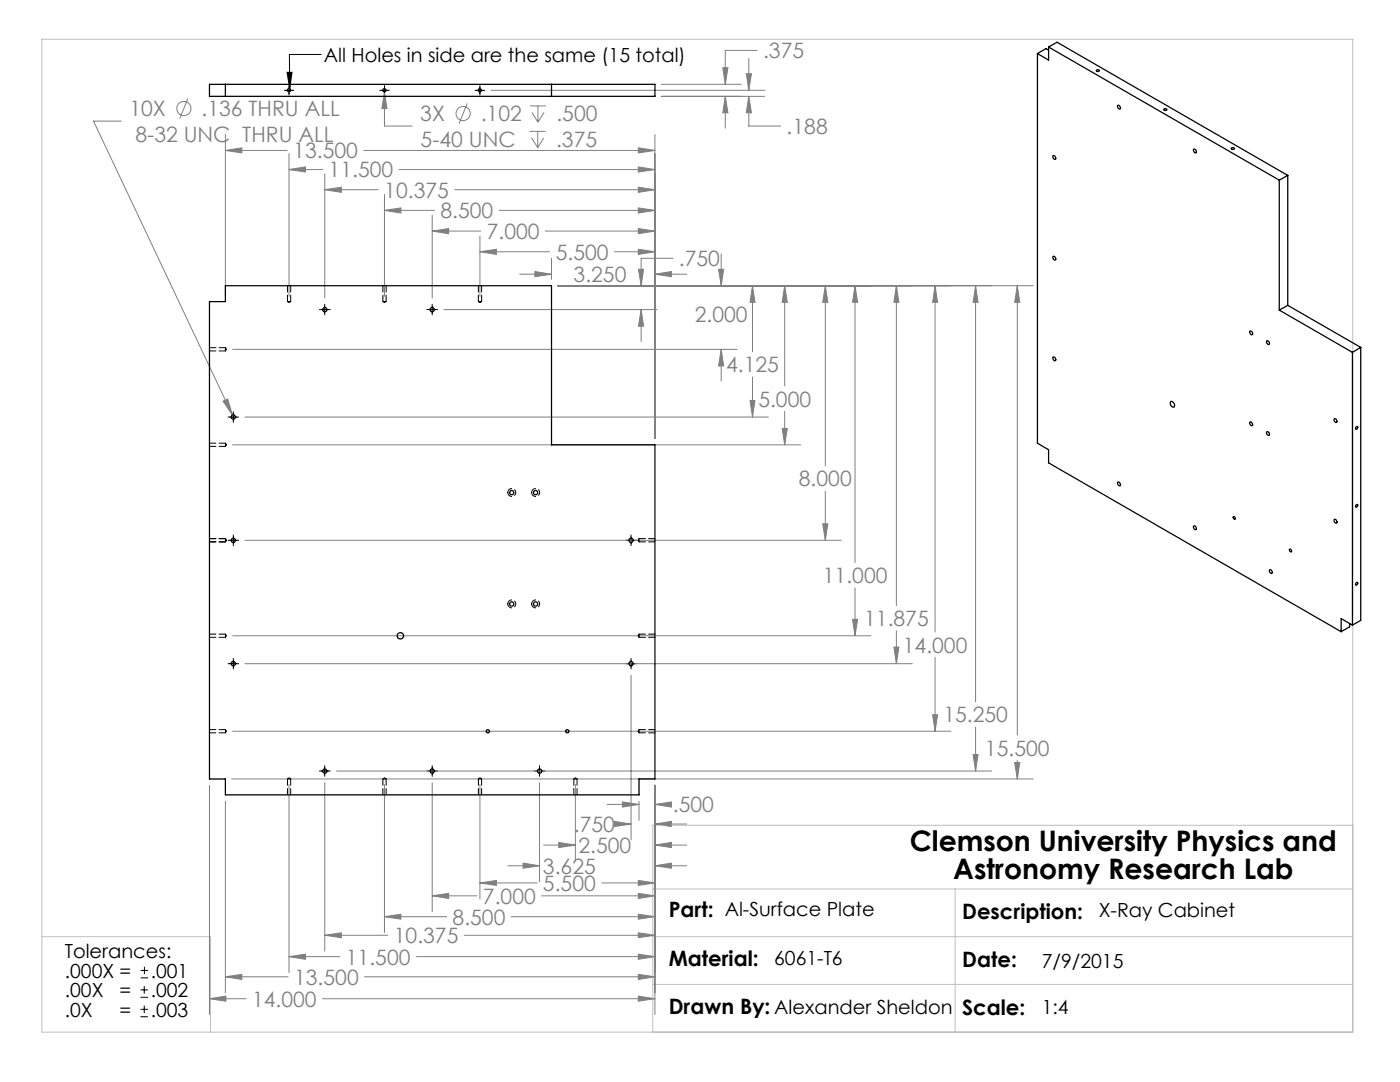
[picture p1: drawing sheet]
<svg xmlns="http://www.w3.org/2000/svg" width="279mm" height="216mm" viewBox="0 0 279 216" stroke-linecap="round" stroke-linejoin="round" font-family="sans-serif">
<g fill="none" stroke="#808080" stroke-width=".2">
<path d="M37.5 19.6l-1.6 4.1M76.7 18.3l.5 3.4h-1zM76.7 18.3v6.9h5.6M98 18h54.6M132 16.8h15.9M132 19.2h20.6M144.3 13.5h1l-.6 3.3zM144.7 19.2l.6 3.3h-1zM144.7 19.2v6.4M148.9 14.7h1.1l-.6 3.3zM149.4 19.2l.6 3.3h-1.1zM149.4 19.2v6h6.4"/>
<path d="M149.4 11.7v6.3M151.1 10.1h-6.4v6.7M24.2 24.2h-5.5l27.7 58.6M45 30l3.3-.5v1zM45 26.8v32.1M45 30h12.3M57.7 33.8l3.3-.5v1zM57.7 30.7v28.4M57.7 33.8h6.7M64.8 37.9l3.3-.5v1zM64.8 34.7v24.7M64.8 37.9h10.7"/>
<path d="M72.6 30h58.1M76.7 38.8v20.3M79.7 33.8h51M90.7 37.9h40M93.2 20.6l-1.6 4.1M105.7 26.2h3.2M105.8 21.1h3.2M106.1 27.5l1.2 2M106.2 22.4l1.2 2M107.3 26.2v3.3M107.4 21.1v3.3M108.5 27.5l-1.2 2"/>
<path d="M108.6 22.4l-1.2 2M127.4 37.4l3.3 .5-3.3 .5zM127.4 33.3l3.3 .5-3.3 .5zM127.4 29.5l3.3 .5-3.3 .5zM130.7 26.8v60.7M76.7 42l3.3-.5v1zM76.7 42h10M86.3 46.1l3.2-.5v1zM86.3 42.9v16.5M86.3 46.1h9.7M95.8 50.2l3.3-.5v1.1zM95.8 47.1v12"/>
<path d="M95.8 50.2h13.9M99.6 42h31.1M103.7 54.7h6.4M106.8 54.2l3.3 .5-3.3 .5zM108.8 46.1h21.9M110.1 51.5v4.2M111.3 57h94.9M122.6 50.2h8.1M127.4 49.7l3.3 .5-3.3 .6zM127.4 45.6l3.3 .5-3.3 .5zM127.4 41.5l3.3 .5-3.3 .5zM127.4 53.7h1l-.4 3.3z"/>
<path d="M130.7 54.7l3.3-.5v1zM130.7 54.7h6.4M134.3 51.5h-6.3v5.5M143.4 53.7h1l-.5 3.3zM143.9 50.7v6.3M150.2 57l.5 3.3h-1zM150.2 57v13.2M156.6 57l.5 3.3h-1zM156.6 57v20M164.7 57l.5 3.3h-1zM164.7 57v36M170.6 57l.6 3.3h-1.1z"/>
<path d="M170.6 57v55.3M178.9 57l.5 3.3h-1zM178.9 57v63.8M186.6 57l.5 3.3h-1zM186.6 57v69.1M194.7 57l.5 3.3h-1zM194.7 57v83.1M203 57l.5 3.3h-1zM203 57v89.7M46.4 69.7h100.7M88.6 61.8h42.5M128 61.8l.4 3.3h-1z"/>
<path d="M128 61.8v6.3M143.9 69.7l.5 3.3h-1zM143.9 69.7v6.4M149.7 79.9h1l-.5 3.3zM150.2 75.2v8M44.5 80l.9-.4 1 3.2zM46.4 88.8h113.4M48.9 83.2h104.5M156.1 85.5h1l-.5 3.3zM156.6 82.1v6.7M164.7 98v9.8M48.9 107.8h119"/>
<path d="M164.2 104.5h1l-.5 3.3zM170.6 117.3v9.6M46.4 126.9h127.4M48.9 132.4h133.2M125.9 134.8v32.8M170.1 123.6h1.1l-.6 3.3zM178.4 129.1h1l-.5 3.3zM178.9 125.9v6.5M186.6 131.2v14.7M41.8 156.7v45.8M45 159.9v38.2M46.2 155.4h160"/>
<path d="M46.4 145.9h143.4M57.7 156.5v37.6M64.8 156.2v33.6M67.2 153.8h130.7M76.7 156.5v29.6M86.3 156.2v25.7M95.8 156.5v22.9M107.7 156.2v19.7M114.8 156.5v15.3M127.5 159.9v3.8M130.7 156.7v45.8M186.1 142.6h1l-.5 3.3z"/>
<path d="M194.2 150.6h1l-.5 3.2zM194.7 145.1v8.7M202.5 152.2h1l-.5 3.2zM203 151.7v3.7M86.3 178.8l3.2-.5v1zM86.3 178.8h8.9M95.8 176.2l3.3-.5v1zM95.8 176.2h11.4M101.3 172.8h6.4M104.4 172.2l3.3 .6-3.3 .4zM108.1 178.8h22.6M108.5 168.6h6.3"/>
<path d="M111.5 168.1l3.3 .5-3.3 .5zM120.1 176.2h10.6M121.2 160.5h6.3M122.6 163.9l3.3 .5-3.3 .5zM123.9 164.4h2M124.2 160l3.3 .5-3.3 .5zM127.4 175.7l3.3 .5-3.3 .5zM127.4 178.3l3.3 .5-3.3 .5zM130.7 160.5l3.3-.5v1zM130.7 168.6l3.3-.5v1zM130.7 172.8l3.3-.6v1zM130.7 164.4l3.3-.5v1z"/>
<path d="M130.7 160.5h2.4M130.7 168.6h6.4M130.7 172.8h6.4M130.7 164.4h6.4M41.8 199.3l3.3-.5v1zM41.8 199.3h7.3M45 194.9l3.3-.5v1zM45 194.9h12.5M57.7 190.9l3.3-.5v1zM57.7 190.9h10.1M64.3 199.3h66.4M64.8 186.6l3.3-.5v1z"/>
<path d="M64.8 186.6h12.6M72.7 194.9h58M76.7 182.9l3.3-.5v1zM76.7 182.9h12.4M83.1 190.9h47.6M92.6 186.6h38.1M102 182.9h28.7M127.4 182.4l3.3 .5-3.3 .5zM127.4 186.1l3.3 .5-3.3 .5zM127.4 190.4l3.3 .5-3.3 .5zM127.4 194.4l3.3 .5-3.3 .5zM127.4 198.8l3.3 .5-3.3 .5z"/>
<circle cx="36.7" cy="21.7" r="1.42"/>
<circle cx="92.4" cy="22.7" r="1.41"/>
</g>
<g fill="none" stroke="#000" stroke-width=".2">
<path d="M56.7 18h1.9M57.3 14.4h1l-.5 3.3zM57.7 17.1v1.9M64.1 10.9h-6.4l.1 6.8M75.8 18h1.9M76.7 17.1v1.9M94.8 18h1.9M95.8 17.1v1.9M63.7 61.8h2.2M64.8 60.7v2.1M85.2 61.8h2.1M86.3 60.7v2.1"/>
<path d="M45.5 83.2h2.1M46.6 82.2v2.1M45.5 107.8h2.1M46.6 106.8v2.1M124.9 107.8h2.1M125.9 106.8v2.1M45.5 132.4h2.1M46.6 131.4v2.1M124.9 132.4h2.1M125.9 131.4v2.1M63.7 153.8h2.2M64.8 152.8v2.1"/>
<path d="M85.2 153.8h2.1M86.3 152.8v2.1M106.6 153.8h2.2M107.7 152.8v2.1M28 199h1.5M28 197.5h1.5M28.1 195.1h1.5M28.1 193.6h1.5M28.8 196.8v1.5M28.8 192.9v1.5M28 202.9h1.5M28 201.4h1.5"/>
<path d="M28.8 200.7v1.4"/>
</g>
<path d="M8.4 7.8h261.6v198.2h-261.6zM130.3 177.4h139.7M190.6 177.4v28.6M270 164.7h-139.7v41.3M8.4 186.9h33.6v19.1M130.3 186.9h139.7M130.3 196.4h139.7" fill="none" stroke="#c0c0c0" stroke-width=".2"/>
<path d="M57.3 14.4h1l-.5 3.3z" fill="#000"/>
<path d="M130.7 160.5l3.3-.5v1zM124.2 160l3.3 .5-3.3 .5zM130.7 168.6l3.3-.5v1zM111.5 168.1l3.3 .5-3.3 .5zM130.7 172.8l3.3-.6v1zM104.4 172.2l3.3 .6-3.3 .4zM127.4 175.7l3.3 .5-3.3 .5zM95.8 176.2l3.3-.5v1zM127.4 178.3l3.3 .5-3.3 .5zM86.3 178.8l3.2-.5v1zM127.4 182.4l3.3 .5-3.3 .5zM76.7 182.9l3.3-.5v1zM127.4 186.1l3.3 .5-3.3 .5zM64.8 186.6l3.3-.5v1zM127.4 190.4l3.3 .5-3.3 .5zM57.7 190.9l3.3-.5v1zM127.4 194.4l3.3 .5-3.3 .5zM45 194.9l3.3-.5v1zM41.8 199.3l3.3-.5v1zM127.4 198.8l3.3 .5-3.3 .5zM130.7 54.7l3.3-.5v1zM106.8 54.2l3.3 .5-3.3 .5zM127.4 49.7l3.3 .5-3.3 .6zM95.8 50.2l3.3-.5v1.1zM127.4 45.6l3.3 .5-3.3 .5zM86.3 46.1l3.2-.5v1zM127.4 41.5l3.3 .5-3.3 .5zM76.7 42l3.3-.5v1zM127.4 37.4l3.3 .5-3.3 .5zM64.8 37.9l3.3-.5v1zM57.7 33.8l3.3-.5v1zM127.4 33.3l3.3 .5-3.3 .5zM127.4 29.5l3.3 .5-3.3 .5zM45 30l3.3-.5v1zM122.6 163.9l3.3 .5-3.3 .5zM130.7 164.4l3.3-.5v1zM127.4 53.7h1l-.4 3.3zM128 61.8l.4 3.3h-1zM143.4 53.7h1l-.5 3.3zM143.9 69.7l.5 3.3h-1zM150.2 57l.5 3.3h-1zM149.7 79.9h1l-.5 3.3zM156.1 85.5h1l-.5 3.3zM156.6 57l.5 3.3h-1zM164.7 57l.5 3.3h-1zM164.2 104.5h1l-.5 3.3zM170.1 123.6h1.1l-.6 3.3zM170.6 57l.6 3.3h-1.1zM178.9 57l.5 3.3h-1zM178.4 129.1h1l-.5 3.3zM186.1 142.6h1l-.5 3.3zM186.6 57l.5 3.3h-1zM202.5 152.2h1l-.5 3.2zM203 57l.5 3.3h-1zM194.2 150.6h1l-.5 3.2zM194.7 57l.5 3.3h-1zM44.5 80l1.9 2.8-1-3.2zM144.3 13.5h1l-.6 3.3zM144.7 19.2l.6 3.3h-1zM149.4 19.2l.6 3.3h-1.1zM148.9 14.7h1.1l-.6 3.3zM76.7 18.3l-.5 3.4h1z" fill="#808080"/>
<g fill="none" stroke="#000" stroke-width=".25">
<path d="M41.8 16.8h88.9v2.4h-88.9zM45 16.8v2.4M110.1 16.8v2.4M207 10.7v77.7l2.3 1.3v2.7l58.4 33.6M209.3 9.4v2.6l-2.3-1.3M209.3 9.4l46 26.5M209.3 9.4l1.7-1 46 26.6M209.3 10l-.6-.3-1.7 1M218.8 14a.29 .29 0 0 1 .4-.1 .29 .29 0 0 1 .1 .3h-.4zM210.2 31a.46 .46 0 0 1 .4 .3 .46 .46 0 0 1-.1 .5l-.4-.4zM223.1 21a.46 .46 0 0 1 .4 .3 .46 .46 0 0 1-.1 .5l-.4-.5zM232.3 21.8a.33 .33 0 0 1 .3-.1 .33 .33 0 0 1 .3 .2 .33 .33 0 0 1-.4 .2 .33 .33 0 0 1-.2-.3z"/>
<path d="M238.2 29.8a.41 .41 0 0 1 .5 .2 .41 .41 0 0 1-.1 .5l-.3-.1zM245.8 29.5l.5 .1a.31 .31 0 0 1-.3 .2 .31 .31 0 0 1-.3-.2zM255.3 35.9v26M257 35l-1.7 .9M257 35v25.9M210.1 51.2a.4 .4 0 0 1 .5 .2 .4 .4 0 0 1-.1 .5l-.3-.3zM41.8 60.2h3.2v-3.2h65.1v31.8h20.6v66.6h-3.2v3.2h-82.5v-3.2h-3.2zM210.1 71.3a.42 .42 0 0 1 .5 .2 .42 .42 0 0 1-.1 .5l-.3-.3zM249.4 66.1a.41 .41 0 0 1 .5 .2 .41 .41 0 0 1-.1 .5l-.3-.3zM252.8 68a.45 .45 0 0 1 .5 .2 .45 .45 0 0 1-.1 .6l-.4-.5zM255.3 61.9l14.6 8.4M257 60.9l-1.7 1"/>
<path d="M257 60.9l14.6 8.4M269.9 70.3v54.4M271.6 69.3l-1.7 1M271.6 69.3v54.5l-1.7 .9M223 96.3a.4 .4 0 0 1 .5 .1 .4 .4 0 0 1-.1 .5l-.3-.2zM233.6 80.1a.76 .76 0 0 1 .7 1.1 .76 .76 0 0 1-.7-1.1zM249.4 84.3a.39 .39 0 0 1 .5 .1 .39 .39 0 0 1-.1 .5l-.3-.2zM252.8 86.2a.4 .4 0 0 1 .5 .2 .4 .4 0 0 1-.1 .5l-.4-.3zM266.2 83.6a.42 .42 0 0 1 .5 .2 .42 .42 0 0 1 0 .5l-.4-.3zM270.7 85.2l.1-.1a.27 .27 0 0 1 .1 .4 .27 .27 0 0 1-.4 0zM238.3 104.9a.53 .53 0 0 1 .4 .8 .51 .51 0 0 1-.4-.8zM246.2 103.1a.33 .33 0 0 1 .3 .2 .33 .33 0 0 1-.1 .3l-.2-.1z"/>
<path d="M253.4 113.7a.47 .47 0 0 1 .4 .2 .47 .47 0 0 1 0 .5l-.4-.2zM257.4 109.6a.28 .28 0 0 1 .4 .1 .28 .28 0 0 1-.2 .4l-.3-.4zM266.2 103.7a.4 .4 0 0 1 .5 .2 .4 .4 0 0 1 0 .5l-.4-.3zM270.7 116.3l.1-.1a.27 .27 0 0 1 .1 .4 .27 .27 0 0 1-.4 0zM270.7 100.8l.1-.2a.27 .27 0 0 1 .1 .4 .27 .27 0 0 1-.4 .1zM269.3 124.4v.7l-1.6 .9M269.9 124.7l-2.2-1.3v2.6"/>
<circle cx="57.7" cy="18" r=".33"/>
<circle cx="76.7" cy="18" r=".33"/>
<circle cx="95.8" cy="18" r=".33"/>
<circle cx="64.8" cy="61.8" r=".43"/>
<circle cx="86.2" cy="61.8" r=".43"/>
<circle cx="46.6" cy="83.2" r=".43"/>
<circle cx="102.1" cy="98.3" r=".42"/>
<circle cx="106.9" cy="98.3" r=".42"/>
<circle cx="46.6" cy="107.8" r=".43"/>
<circle cx="125.9" cy="107.8" r=".43"/>
<circle cx="46.6" cy="132.4" r=".43"/>
<circle cx="79.9" cy="126.9" r=".63"/>
<circle cx="102.1" cy="120.5" r=".42"/>
<circle cx="106.9" cy="120.5" r=".42"/>
<circle cx="125.9" cy="132.4" r=".43"/>
<circle cx="64.8" cy="153.9" r=".43"/>
<circle cx="86.2" cy="153.9" r=".43"/>
<circle cx="97.4" cy="145.9" r=".32"/>
<circle cx="107.7" cy="153.9" r=".43"/>
<circle cx="113.2" cy="145.9" r=".32"/>
</g>
<path d="M127.5 107.5v.6M127.5 126.5v.7M58 155.4h-.6M77.1 155.4h-.7M96.1 155.4h-.6M115.2 155.4h-.7M127.5 145.6v.6" fill="none" stroke="#000" stroke-width=".2" stroke-dasharray="1.3 .6" stroke-dashoffset=".3"/>
<g fill="none" stroke="#000" stroke-width=".2" stroke-dasharray="1.3 .6">
<path d="M57.4 57v3.2M76.4 57v3.2M95.5 57v3.2M41.8 70h3.2M45 69.7v-.3M45 70v-.3M45 70l.2-.3M45 69.4h-3.2M45.2 69.7l-.2-.3M57.4 60.2h.3M57.4 60.2l.3 .2M57.7 60.2h.3"/>
<path d="M57.7 60.4l.3-.2M58 60.2v-3.2M76.4 60.2h.3M76.4 60.2l.3 .2M76.7 60.2h.4M76.7 60.4l.4-.2M77.1 60.2v-3.2M95.5 60.2h.3M95.5 60.2l.3 .2M95.8 60.2h.3M95.8 60.4l.3-.2M96.1 60.2v-3.2"/>
<path d="M41.8 89.1h3.2M45 88.8v-.4M45 89.1v-.4M45 89.1l.2-.4M45 88.4h-3.2M45.2 88.8l-.2-.4M101.3 98.3a.8 .8 0 0 1 1.2-.8 .8 .8 0 0 1 .2 1.4 .8 .8 0 0 1-1.3-.4l-.1-.2M106.1 98.3a.8 .8 0 0 1 1.1-.8 .8 .8 0 0 1 .3 1.4 .8 .8 0 0 1-1.3-.4l-.1-.2M41.8 108.1h3.2M45 107.8v-.3M45 108.1v-.3M45 107.5h-3.2"/>
<path d="M45 108.1l.2-.3M45.2 107.8l-.2-.3M127.3 107.8l.2 .3M127.5 108.1h3.2M127.5 107.5l-.2 .3M130.7 107.5h-3.2M41.8 127.2h3.2M45 126.9v-.4M45 127.2v-.4M45 126.5h-3.2M45 127.2l.2-.4M45.2 126.9l-.2-.4"/>
<path d="M101.3 120.5a.8 .8 0 0 1 1.2-.7 .8 .8 0 0 1 .2 1.3 .8 .8 0 0 1-1.3-.3l-.1-.3M106.1 120.5a.8 .8 0 0 1 1.1-.7 .8 .8 0 0 1 .3 1.3 .8 .8 0 0 1-1.3-.3l-.1-.3M127.3 126.9l.2 .3M127.5 126.5l-.2 .3M127.5 127.2h3.2M130.7 126.5h-3.2M41.8 146.2h3.2M45 145.9v-.3M45 146.2v-.3M45 146.2l.2-.3M45 145.6h-3.2M45.2 145.9l-.2-.3"/>
<path d="M57.4 155.4v3.2M57.7 155.2l-.3 .2M58 155.4l-.3-.2M58 158.6v-3.2M76.4 155.4v3.2M76.7 155.2l-.3 .2M77.1 158.6v-3.2M77.1 155.4l-.4-.2M95.5 155.4v3.2M95.8 155.2l-.3 .2M96.1 158.6v-3.2M96.1 155.4l-.3-.2"/>
<path d="M114.5 155.4v3.2M114.8 155.2l-.3 .2M115.2 155.4l-.4-.2M115.2 158.6v-3.2M127.3 145.9l.2 .3M127.5 145.6l-.2 .3M127.5 146.2h3.2M130.7 145.6h-3.2"/>
</g>
<g font-size="5.6">
<text x="181.6" y="169.8">Clemson University Physics and</text>
<text x="190.2" y="175.5">Astronomy Research Lab</text>
</g>
<g font-size="4.2" fill="#808080">
<text x="152.3" y="11.6">.375</text>
<text x="25.8" y="23.2">10X</text>
<text x="40.2" y="23.2">.136 THRU ALL</text>
<text x="27.1" y="28.3">8-32 UNC THRU ALL</text>
<text x="83.9" y="24.2">3X</text>
<text x="84" y="29.3">5-40 UNC</text>
<text x="95.9" y="24.2">.102</text>
<text x="111" y="29.3">.375</text>
<text x="111" y="24.2">.500</text>
<text x="157" y="26.8">.188</text>
<text x="58.5" y="31.6">13.500</text>
<text x="65.6" y="35.4">11.500</text>
<text x="76.7" y="39.4">10.375</text>
<text x="87.9" y="43.6">8.500</text>
<text x="97.1" y="47.7">7.000</text>
<text x="110.9" y="51.8">5.500</text>
<text x="135.5" y="53.1">.750</text>
<text x="114.5" y="56.3">3.250</text>
<text x="138.7" y="64.2">2.000</text>
<text x="144.9" y="74.3">4.125</text>
<text x="151.3" y="81.1">5.000</text>
<text x="159.4" y="97.1">8.000</text>
<text x="164.2" y="116.3">11.000</text>
<text x="172.5" y="124.9">11.875</text>
<text x="180.2" y="130.2">14.000</text>
<text x="188.3" y="144.2">15.250</text>
<text x="196.6" y="150.8">15.500</text>
<text x="114.5" y="166">.750</text>
<text x="134.3" y="162.1">.500</text>
<text x="115.5" y="170.2">2.500</text>
<text x="108.4" y="174.3">3.625</text>
<text x="108.4" y="177.8">5.500</text>
<text x="90.3" y="184.5">8.500</text>
<text x="96.4" y="180.3">7.000</text>
<text x="78.6" y="188.2">10.375</text>
<text x="58.7" y="196.5">13.500</text>
<text x="69" y="192.5">11.500</text>
<text x="50.3" y="200.9">14.000</text>
</g>
<g font-size="4.2">
<text x="133.5" y="183.1">Part: Al-Surface Plate</text>
<text x="192" y="183.3">Description:</text>
<text x="133.5" y="192.7">Material:</text>
<text x="192" y="192.9">Date:</text>
<text x="133.5" y="202.3">Drawn By: Alexander Sheldon</text>
<text x="192" y="202.5">Scale:</text>
</g>
<g font-size="3.9">
<text x="64.6" y="12.4">All Holes in side are the same (15 total)</text>
<text x="219.3" y="183.1">X-Ray Cabinet</text>
<text x="12.9" y="191.2">Tolerances:</text>
<text x="12.9" y="195.1">.000X =</text>
<text x="30.1" y="195.1">.001</text>
<text x="154.5" y="192.5">6061-T6</text>
<text x="207.9" y="193.1">7/9/2015</text>
<text x="12.9" y="199">.00X</text>
<text x="12.9" y="202.8">.0X</text>
<text x="23.9" y="202.8">=</text>
<text x="23.9" y="199">=</text>
<text x="30.1" y="202.8">.003</text>
<text x="30.1" y="199">.002</text>
<text x="207.9" y="202.3">1:4</text>
</g>
</svg>
